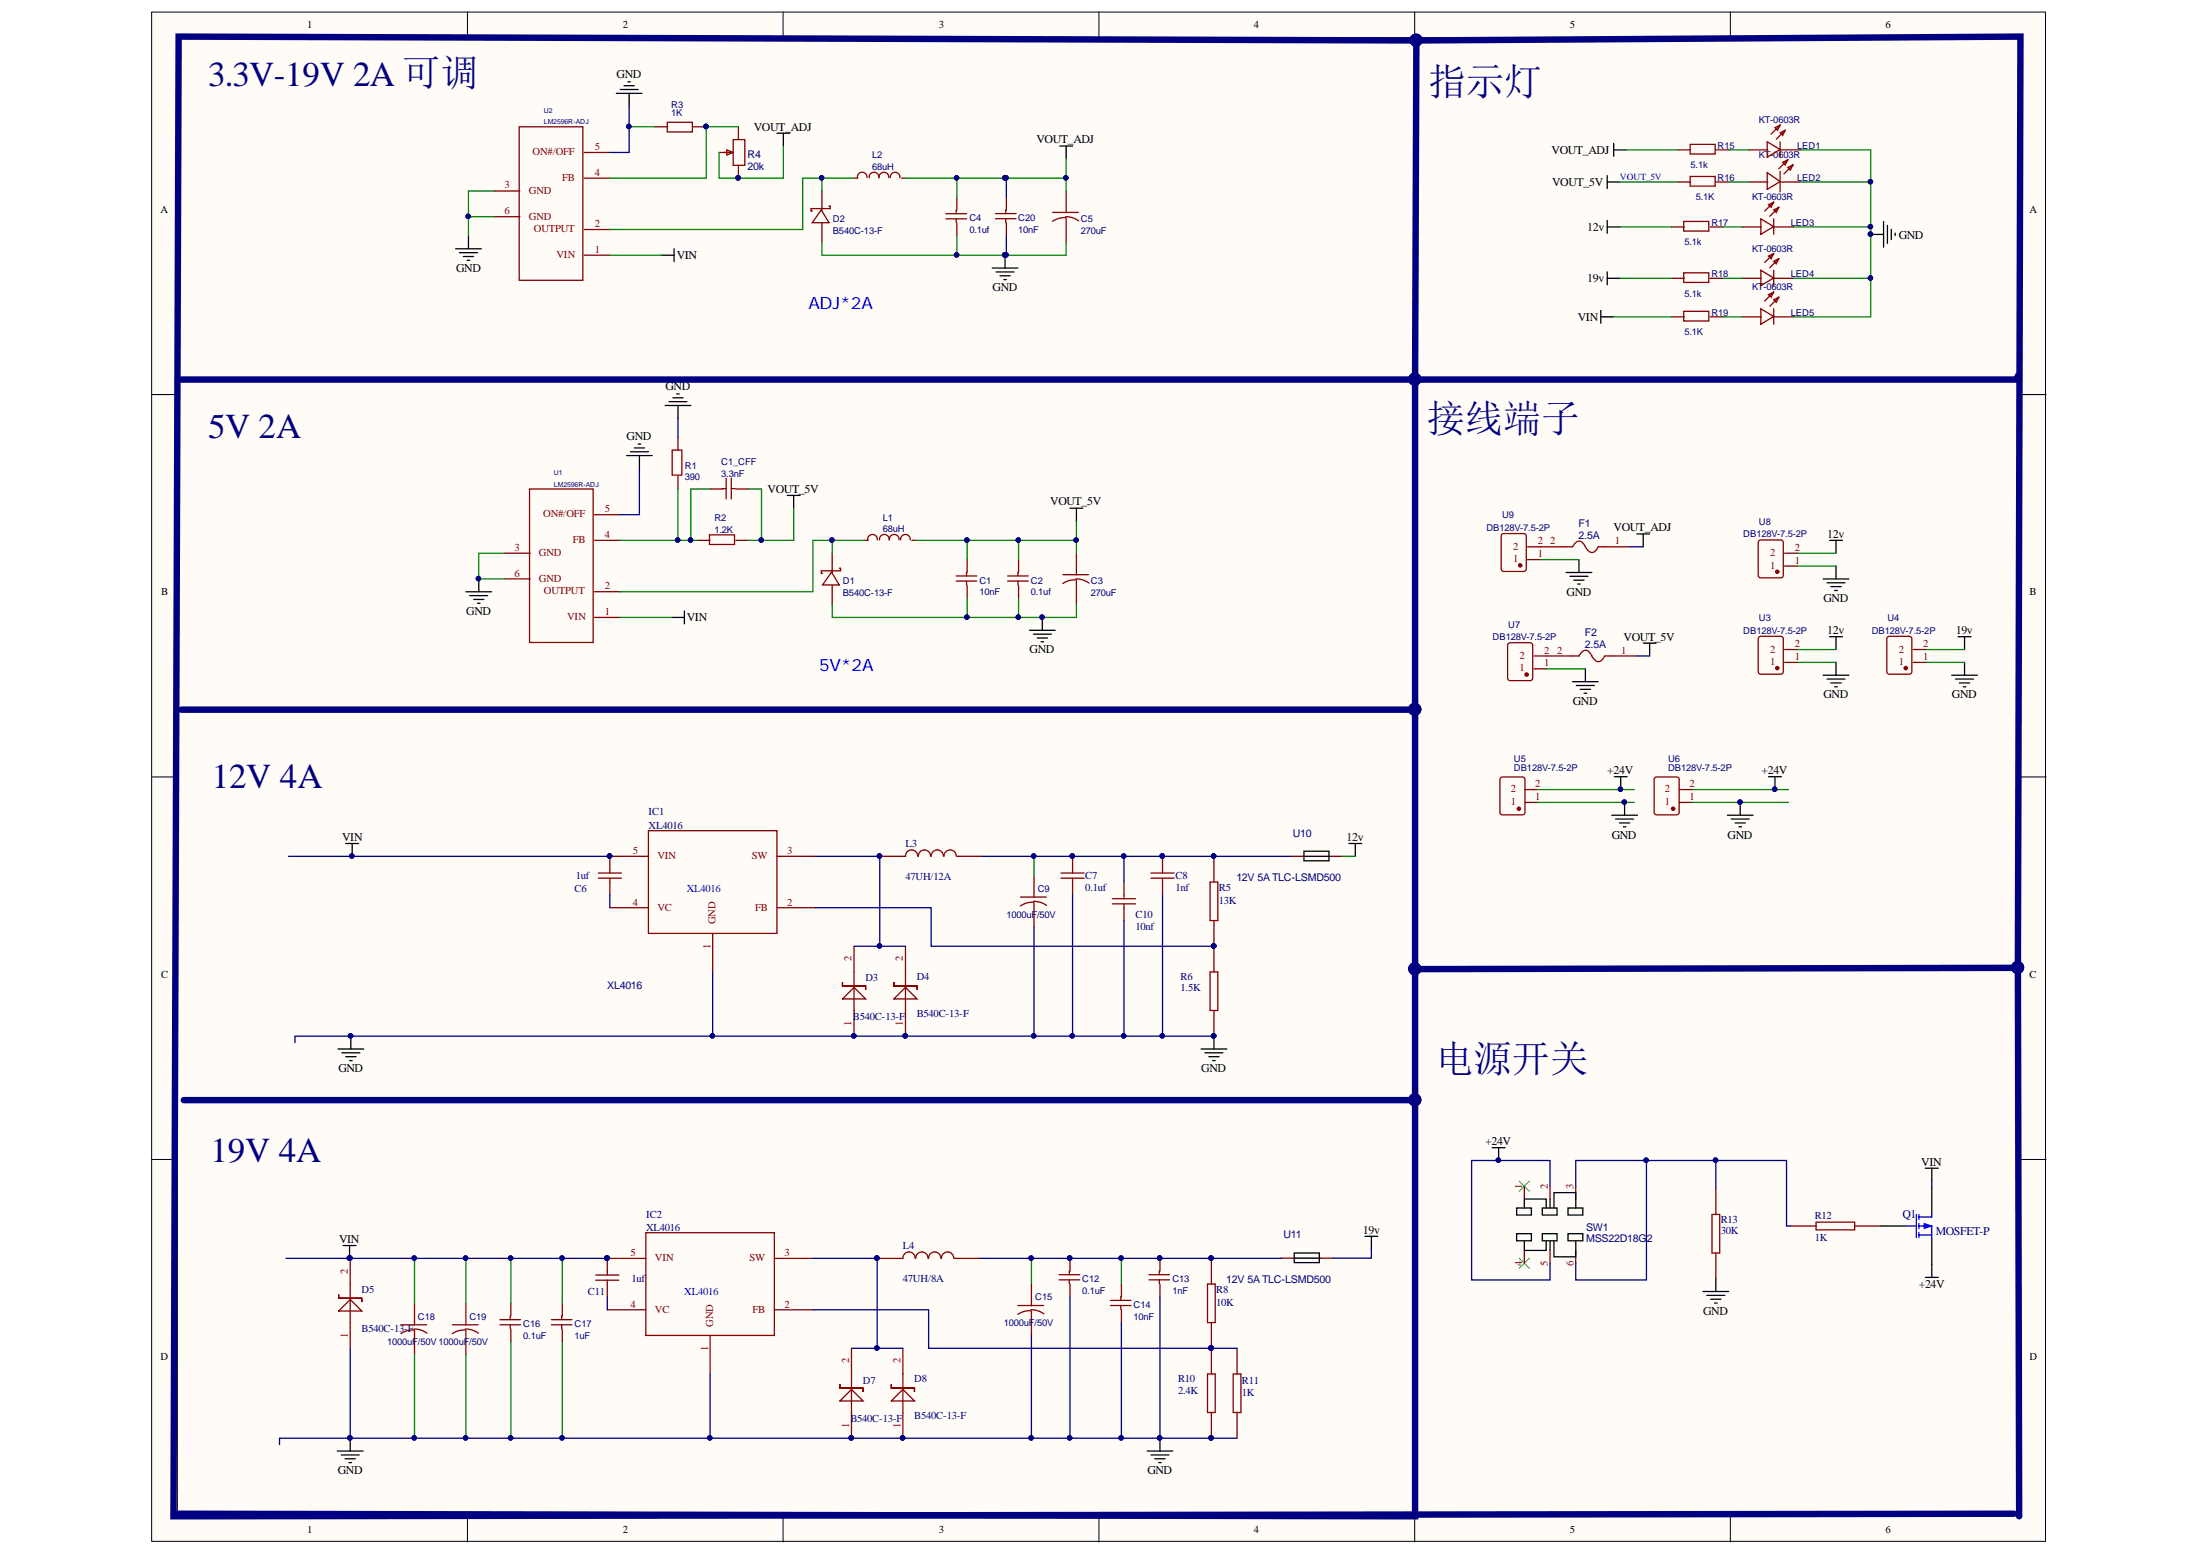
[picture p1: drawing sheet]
<svg xmlns="http://www.w3.org/2000/svg" width="297mm" height="210mm" viewBox="0 0 297 210" stroke-linecap="round" stroke-linejoin="round" font-family="sans-serif">
<g fill="#fffcf8" stroke="#000" stroke-width=".14">
<path d="M20.5 1.6h255.7v206.5h-255.7z"/>
<path d="M23.9 5.1h248.8v199.5h-248.8z"/>
</g>
<g fill="none" stroke="#000" stroke-width=".14">
<path d="M63.1 1.6v3.5M105.7 1.6v3.5M148.4 1.6v3.5M191 1.6v3.5M233.6 1.6v3.5M20.5 53.3h3.4M272.8 53.3h3.5M20.5 104.9h3.4M272.8 104.9h3.5M20.5 156.5h3.4M272.8 156.5h3.5M63.1 204.7v3.4"/>
<path d="M105.7 204.7v3.4M148.4 204.7v3.4M191 204.7v3.4M233.6 204.7v3.4"/>
</g>
<g fill="none" stroke="#800" stroke-width=".17">
<path d="M70.1 17.1h8.6v20.7h-8.6zM88.4 17.1h1.7M90.1 16.5h3.4v1.3h-3.4zM93.6 17.1h1.8M99 18.8h1.6v3.5h-1.6zM99.7 17.1v1.7M228.2 19.5h3.4v1.3h-3.4zM238.6 19.1l1.7 1.1-1.7 1zM239.7 17.2l.6-.3-.3 .7zM240.3 17.9l.7-.3-.3 .7zM240.3 19.1v2.1M240.3 16.9l-1.2 1.2"/>
<path d="M241 17.6l-1.2 1.2M66.7 25.8h3.5M66.7 29.2h3.5M78.9 34.5h3.4M78.9 31h3.4M78.9 24h3.4M78.9 20.6h3.4M97.1 20.6h1.7M98.1 20.2l.9 .4-.9 .3zM99.7 22.3v1.7M110.9 28.3l1 1.8h-2.2zM111 25.8v2.6"/>
<path d="M111 30.1v2.6M111.9 27.8h.2v.4h-2.6v.3h.2M115.3 24h.5M117.1 24a.65 .65 0 0 0-.7-.8 .65 .65 0 0 0-.6 .8M118.7 24a.65 .65 0 0 0-.7-.8 .65 .65 0 0 0-.6 .8M120 24a.65 .65 0 0 0-.7-.8 .65 .65 0 0 0-.6 .8M121.5 24a.65 .65 0 0 0-.6-.8 .65 .65 0 0 0-.7 .8M121.7 24h.6M127.7 29.5h2.8M127.7 28.9h2.8M129.1 28.3v.6M129.1 29.5v.6"/>
<path d="M129.2 26.6v1.8M129.2 30.1v1.8M142.1 28.7h3.5M143.9 29.4h-.8l-1 .5M143.9 29.3l1.1 .1 .6 .4M143.9 25.8v2.9M143.9 29.4v3.3M225.7 30.6h1.7M225.7 37.6h1.7M226.5 24.6h1.8M226.5 20.2h1.8M227.3 29.9h3.4v1.3h-3.4z"/>
<path d="M227.3 36.8h3.4v1.3h-3.4zM228.2 23.8h3.4v1.3h-3.4zM230.9 30.6h1.7M230.9 37.6h1.7M231.8 24.6h1.7M231.8 20.2h1.7M235.2 30.6h2.6M235.2 37.6h2.6M236.1 24.6h2.6M236.1 20.2h2.6M237.7 29.5l1.8 1.1-1.8 1zM237.7 36.5l1.8 1-1.8 1.1z"/>
<path d="M238.6 23.3l1.7 1.2-1.7 1.1zM238.8 39.8l.7-.4-.4 .7zM238.8 27.6l.7-.3-.4 .7zM238.8 34.6l.7-.4-.4 .7zM239.5 28.3l.7-.3-.4 .7zM239.5 35.3l.7-.4-.4 .7zM239.5 39.4l-1.2 1.2M239.5 29.5v2.1M239.5 36.5v2.1M239.5 27.3l-1.2 1.2M239.5 34.2l-1.2 1.2M239.6 30.6h2.6"/>
<path d="M239.6 37.6h2.6M240.2 28l-1.2 1.2M240.2 34.9l-1.2 1.2M240.3 23.1v2.8M240.4 24.6h2.6M240.4 20.2h2.6M240.7 21.9l.7-.3-.4 .7zM241.4 22.6l.7-.3-.4 .7zM241.4 21.6l-1.2 1.2M242.1 22.3l-1.2 1.2M91.5 59.1v1.7M225.7 42.8h1.7"/>
<path d="M227.3 42h3.4v1.3h-3.4zM230.9 42.8h1.7M235.2 42.8h2.6M237.7 41.7l1.8 1-1.8 1.1zM239.5 40.5l.7-.4-.4 .7zM239.5 41.7v2.1M239.6 42.8h2.6M240.2 40.1l-1.2 1.2M68.1 74.7h3.5M68.1 78.1h3.5M71.5 66h8.6v20.7h-8.6zM80.3 72.9h3.4"/>
<path d="M80.3 79.9h3.4M80.3 69.5h3.4M90.8 60.8h1.3v3.3h-1.3zM91.5 64.3v1.7M94.1 72.9h1.8M95.8 72.2h3.4v1.3h-3.4zM95.9 66h1.7M97.5 66h.5M98 64.6v2.7M98.7 64.6v2.7M98.7 66h.6M99.3 66h1.8"/>
<path d="M99.3 72.9h1.8M112.3 77.2l1 1.8h-2.2zM112.4 74.7v2.6M112.4 79v2.6M113.3 76.7h.2v.4h-2.6v.3h.2M116.7 72.9h.5M118.4 72.9a.65 .65 0 0 0-.6-.8 .65 .65 0 0 0-.6 .8M120 72.9a.65 .65 0 0 0-.6-.8 .65 .65 0 0 0-.6 .8M121.4 72.9a.65 .65 0 0 0-.7-.8 .65 .65 0 0 0-.6 .8M122.9 72.9a.65 .65 0 0 0-.7-.8 .65 .65 0 0 0-.6 .8M123.1 72.9h.5M129.1 78.4h2.8"/>
<path d="M129.1 77.7h2.8M130.5 77.2v.5M130.5 78.4v.6M130.6 75.5v1.8M130.6 79v1.7M136.1 78.4h2.7M136.1 77.7h2.7M137.4 77.2v.5M137.4 78.4v.6M137.5 75.5v1.8M137.5 79v1.7M143.5 77.6h3.5"/>
<path d="M145.2 78.3l-1 .1-.7 .4M145.2 78.1l.8 .1 1 .5M145.3 74.7v2.9M145.3 78.3v3.3M202.7 72.2l.3-.2h2.7l.3 .2 .1 4.6-.2 .3h-2.9l-.3-.1zM206.2 73.8h6.1l.1-.1a.82 .82 0 0 1 1.3-.4l.4 .6a.82 .82 0 0 0 1.4 .4l.3-.5h4.3M206.2 75.5h1.8M237.4 73.1l.3-.2h2.7l.3 .2 .1 4.6-.2 .3h-2.9l-.3-.2zM241 74.7h1.7M241 76.4h1.7M80.3 83.3h3.4M203.6 86.9l.3-.1h2.7l.3 .1v4.6l-.1 .3-2.9 .1-.3-.2z"/>
<path d="M207.1 88.5h6.1v-.1a.82 .82 0 0 1 1.4-.4l.4 .7a.82 .82 0 0 0 1.3 .3l.4-.5h4.3M207.1 90.3h1.7M237.4 86.1l.3-.2h2.7l.3 .2 .1 4.6-.2 .3h-2.9l-.3-.2zM241 89.4h1.7M241 87.7h1.7M254.8 86.1l.3-.2h2.7l.3 .2v4.6l-.1 .3h-2.9l-.3-.2zM258.3 89.4h1.7M258.3 87.7h1.7M80.8 118.5h3.1M80.8 117.8h3.1M82.3 118.5v2.3M87.5 112.1h17.4v13.9h-17.4z"/>
<path d="M87.5 115.6h-5.2v2.2M104.9 115.6h5.2M123.9 115.6a.82 .82 0 0 0-.8-.9 .82 .82 0 0 0-.8 .9h-3.5M125.6 115.6a.82 .82 0 0 0-.8-.9 .82 .82 0 0 0-.8 .9M127.4 115.6a.82 .82 0 0 0-.9-.9 .82 .82 0 0 0-.8 .9M129.1 115.6a.82 .82 0 0 0-.8-.9 .82 .82 0 0 0-.8 .9M129.2 115.6h3.5M139.6 118.2v2.9M143.3 118.5h3.1M143.3 117.8h3.1M144.8 115.6v2.2M144.8 118.5v2.3"/>
<path d="M151.8 119.1v2.2M155.4 118.5h3.1M155.4 117.8h3.1M157 115.6v2.2M157 118.5v2.3M163.4 119.1h1v5.2h-1zM163.9 115.6v3.5M174.3 115.6h1.8M179.5 115.6h1.8M202.6 105.1l.3-.2h2.7l.3 .2v4.5l-.2 .3-2.8 .1-.3-.2zM205.9 108.3h1.7M205.9 106.6h1.7"/>
<path d="M223.4 105.1l.3-.2h2.7l.3 .2v4.5l-.1 .3-2.9 .1-.3-.2zM226.7 108.3h1.8M226.7 106.6h1.8M82.3 122.5h5.2M96.2 126v5.2M104.9 122.5h5.2M113.8 132.6v.5h3.1v.5v-.5h-3.1zM113.8 134.8l1.5-1.5 1.6 1.5zM115.3 127.7v12.2M120.7 132.6v.5h3.1v.5v-.5h-3.1zM120.7 134.8l1.6-1.5 1.5 1.5zM122.3 127.7v12.2"/>
<path d="M137.8 121.1h3.5M139.5 121.8l-1.1 .1-.6 .4M139.5 121.7l1.1 .2 .7 .3M139.6 121.8v3.3M150.2 122h3.1M150.2 121.3h3.1M151.8 122v2.3M163.4 131.2h1v5.2h-1zM163.9 124.3v6.9M163.9 136.4v3.5M45.7 174.7v.5h3.1v.6v-.6h-3.1zM45.7 177l1.6-1.6 1.5 1.6z"/>
<path d="M47.3 169.9v12.1M54.1 178.8h3.5M55.9 179.5l-1.1 .2-.7 .3M55.9 179.4l1.1 .2 .7 .4M56 175.9v3M56 179.6v3.3M61.1 178.8h3.5M62.8 179.5l-1.1 .2-.6 .3M62.8 179.4l1.1 .2 .7 .4M62.9 175.9v3M62.9 179.6v3.3M67.5 178.8h2.8"/>
<path d="M67.5 178.1h2.8M68.9 177.6v.5M68.9 178.8v.5M69 175.9v1.8M69 179.4v1.7M74.4 178.8h2.8M74.4 178.1h2.8M75.8 177.6v.5M75.8 178.8v.5M75.9 175.9v1.8M75.9 179.4v1.7M80.4 172.8h3.2"/>
<path d="M80.4 172.1h3.2M82 176.8h5.2M82 172.8v2.3M87.2 166.4h17.4v13.9h-17.4zM87.2 169.9h-5.2v2.2M104.6 176.8h5.2M104.6 169.9h5.2M123.6 169.9a.82 .82 0 0 0-.9-.9 .82 .82 0 0 0-.8 .9h-3.5M125.3 169.9a.82 .82 0 0 0-.8-.9 .82 .82 0 0 0-.9 .9M127 169.9a.82 .82 0 0 0-.8-.9 .82 .82 0 0 0-.8 .9M128.8 169.9a.82 .82 0 0 0-.9-.9 .82 .82 0 0 0-.8 .9M128.8 169.9h3.5"/>
<path d="M137.4 176.2h3.5M139.2 176.9l-.8 .1-1 .4M139.2 176.8l.7 .1 1.1 .5M139.3 173.3v3M139.3 177v3.3M143 172.8h2.8M143 172.1h2.8M144.4 171.5v.6M144.4 172.8v.5M144.5 169.9v1.7M144.5 173.3v1.8M149.9 176.2h2.8"/>
<path d="M149.9 175.5h2.8M151.3 175v.5M151.3 176.2v.5M151.4 173.3v1.8M151.4 176.8v1.7M155.1 172.8h2.8M155.1 172.1h2.8M156.5 171.5v.6M156.5 172.8v.5M156.6 169.9v1.7M156.6 173.3v1.8M163 173.3h1.1v5.2h-1.1z"/>
<path d="M163.6 169.9v3.4M163.6 178.5v7M173 169.8h1.7M178.2 169.8h1.8M95.9 180.3v5.2M113.4 186.9v.5h3.1v.5v-.5h-3.1zM113.4 189.1l1.6-1.6 1.5 1.6zM115 182v12.1M120.3 186.9v.5h3.2v.5v-.5h-3.2zM120.3 189.1l1.6-1.6 1.6 1.6zM121.9 182v12.1M163 185.5h1.1v5.2h-1.1z"/>
<path d="M163.6 190.7v3.4M166.5 185.5h1v5.2h-1zM167 182v3.5M167 190.7v3.4"/>
</g>
<g fill="#000080" stroke="#000080" stroke-width=".14">
<circle cx="156.9" cy="115.6" r=".3"/>
<circle cx="144.8" cy="115.6" r=".3"/>
<circle cx="115.3" cy="139.8" r=".3"/>
<circle cx="163.9" cy="139.8" r=".3"/>
<circle cx="163.9" cy="127.7" r=".3"/>
<circle cx="163.9" cy="115.6" r=".3"/>
<circle cx="122.2" cy="139.8" r=".3"/>
<circle cx="82.3" cy="115.6" r=".3"/>
<circle cx="118.7" cy="115.6" r=".3"/>
<circle cx="47.2" cy="169.8" r=".3"/>
<circle cx="82" cy="169.8" r=".3"/>
<circle cx="118.4" cy="169.8" r=".3"/>
<circle cx="121.9" cy="194.1" r=".3"/>
<circle cx="163.5" cy="182" r=".3"/>
<circle cx="163.5" cy="169.8" r=".3"/>
<circle cx="163.5" cy="194.1" r=".3"/>
<circle cx="114.9" cy="194.1" r=".3"/>
<circle cx="252.5" cy="31.6" r=".3"/>
<circle cx="47.5" cy="115.6" r=".3"/>
<circle cx="218.8" cy="106.5" r=".3"/>
<circle cx="239.6" cy="106.5" r=".3"/>
<circle cx="144.4" cy="169.8" r=".3"/>
<circle cx="156.6" cy="169.8" r=".3"/>
<circle cx="95.3" cy="17.1" r=".3"/>
<circle cx="99.7" cy="24" r=".3"/>
<circle cx="156.6" cy="194.1" r=".3"/>
<circle cx="234.9" cy="108.3" r=".3"/>
<circle cx="47.2" cy="194.1" r=".3"/>
<circle cx="47.3" cy="139.8" r=".3"/>
<circle cx="140.7" cy="83.3" r=".3"/>
<circle cx="64.6" cy="78.1" r=".3"/>
<circle cx="135.7" cy="34.4" r=".3"/>
</g>
<g fill="none" stroke="#000" stroke-width=".17">
<path d="M83.2 12.6h3.5M83.7 12.1h2.5M84.2 11.6h1.4M84.8 11h.3M84.9 12.6v1.7M104.9 18h1.7M105.8 18v1.7M143.1 19.7h1.7M143.9 19.7v1.7M217.9 19.4v1.7M61.5 33.6h3.5M62 34.1h2.5"/>
<path d="M62.6 34.6h1.3M63.1 35.1h.3M63.3 31.9v1.7M89.3 34.5h1.7M91 33.6v1.7M134 36.2h3.4M134.5 36.7h2.4M135 37.2h1.4M135.5 37.7h.4M135.7 34.5v1.7M217 23.7v1.7M217 29.8v1.7"/>
<path d="M217 36.7v1.7M217 24.6h1.7M217 30.6h1.7M217 37.6h1.7M217.9 20.2h1.7M252.6 31.6h1.7M254.3 29.9v3.5M254.8 30.4v2.5M255.4 30.9v1.4M255.9 31.5v.3M86.2 59.9h.3M89.8 54.7h3.5"/>
<path d="M90.3 54.2h2.5M90.8 53.7h1.4M91.4 53.2h.3M91.5 54.7v1.8M216.1 41.9v1.7M216.1 42.8h1.8M62.9 79.9h3.5M64.6 78.1v1.8M84.6 61.5h3.5M85.1 61h2.4M85.6 60.5h1.4M86.3 61.5v1.7"/>
<path d="M106.3 66.9h1.7M107.2 66.9v1.7M144.5 68.6h1.7M145.3 68.6v1.7M211.5 77.3h3.4M212 77.8h2.4M212.5 78.3h1.4M213 78.8h.4M213.2 75.5v1.8M221 72.1h1.7M221.9 72.1v1.7M246.2 78.1h3.4"/>
<path d="M246.7 78.7h2.4M247 72.9h1.8M247.2 79.2h1.4M247.7 79.7h.4M247.9 72.9v1.8M247.9 76.4v1.7M63.4 80.4h2.5M63.9 80.9h1.4M64.5 81.4h.3M90.7 83.3h1.7M92.4 82.5v1.7M139 85.1h3.5"/>
<path d="M139.5 85.6h2.5M140 86.1h1.4M140.6 86.6h.3M140.7 83.3v1.8M212.3 92h3.5M212.8 92.5h2.5M213.4 93.1h1.3M213.9 93.6h.3M214.1 90.3v1.7M221.9 86.8h1.7M222.7 86.8v1.7M246.2 91.1h3.4"/>
<path d="M246.7 91.7h2.4M247 85.9h1.8M247.2 92.2h1.4M247.7 92.7h.4M247.9 85.9v1.8M247.9 89.4v1.7M263.5 91.1h3.5M264 91.7h2.5M264.4 85.9h1.7M264.6 92.2h1.3M265.1 92.7h.3M265.2 85.9v1.8"/>
<path d="M265.2 89.4v1.7M46.7 113.9h1.7M47.5 113.9v1.7M176.1 114.9h3.3v1.3h-3.3zM176.1 115.6h3.4M182.1 113.9h1.8M183 113.9v1.7M218 104.8h1.7M218.8 104.8v1.8M233.2 110h3.5M233.8 110.6h2.4M234.3 111.1h1.4"/>
<path d="M234.8 111.6h.3M235 108.3v1.7M238.8 104.8h1.7M239.7 104.8v1.8M47.4 139.9v1.7M163.9 139.9v1.7M45.6 141.6h3.5M46.2 142.1h2.4M46.7 142.6h1.4M47.2 143.2h.3M162.2 141.6h3.4M162.7 142.1h2.4"/>
<path d="M163.2 142.6h1.4M163.7 143.2h.4M260 157.7h1.7M260.8 157.7v1.7M46.3 168.1h1.8M47.2 168.1v1.8M174.7 169.1h3.4v1.3h-3.4zM174.7 169.8h3.5M184.3 166.9h1.7M185.2 166.9v1.7M253.9 165.5h3.5M260.8 160.3v3.5"/>
<path d="M260.8 167.2v3.5M45.6 195.9h3.4M46.1 196.4h2.4M46.6 196.9h1.4M47.1 197.4h.4M47.3 194.1v1.8M154.9 195.9h3.4M155.4 196.4h2.4M155.9 196.9h1.4M156.4 197.4h.4M156.6 194.1v1.8"/>
</g>
<g fill="#800" stroke="#800" stroke-width=".17">
<circle cx="240" cy="77.2" r=".22"/>
<circle cx="205.1" cy="109.2" r=".22"/>
<circle cx="225.9" cy="109.2" r=".22"/>
<circle cx="206.1" cy="91.1" r=".22"/>
<circle cx="257.3" cy="90.2" r=".22"/>
<circle cx="240" cy="90.2" r=".22"/>
<circle cx="205.2" cy="76.3" r=".22"/>
</g>
<path d="M205.1 159.4l1.4 1.4M206.5 159.4l-1.4 1.4M205.1 169.8l1.4 1.4M206.5 169.8l-1.4 1.4" fill="none" stroke="#3c3" stroke-width=".14"/>
<path d="M257.4 165.5h1.3M258.7 163.9v3.2M259.1 164.3h1.7M259.1 165.5h1.7v1.7M259.1 166.7h1.7M259.1 163.9v.7M259.1 165.1v.7M259.1 166.4v.7" fill="none" stroke="#00f" stroke-width=".17"/>
<path d="M259.8 165.1l1 .4-1 .3z" fill="#00f"/>
<path d="M259.8 165.1l1 .4-1 .3z" fill="none" stroke="#00f" stroke-width=".14"/>
<path d="M260.8 163.8v.5" fill="none" stroke="#00f" stroke-width=".17"/>
<g fill="none" stroke="#000" stroke-width=".17">
<path d="M217.6 110h3.5M218.1 110.6h2.5M218.7 111.1h1.3M219.2 111.6h.3M219.3 108.3v1.7M201.5 154.9h1.7M202.3 154.9v1.8M204.8 166.5h2v1h-2zM204.8 163.1h2v.9h-2zM205.8 167.6v1.2h3v-1.2M205.8 163.1v-1.2h3v1.2M208.2 166.5h2v1h-2z"/>
<path d="M208.2 163.1h2v.9h-2zM209.3 161.9v1.2M209.3 167.6v1.2M209.8 167.6v2.1h3v-2.1M209.8 163.1v-2.1h3v2.1M211.7 166.5h2v1h-2zM211.7 163.1h2v.9h-2zM229.9 174.3h3.5M230.5 174.9h2.4M231 175.4h1.4M231.5 175.9h.3M231.7 172.6v1.7"/>
<path d="M260 172.4h1.7M260.8 170.7v1.7"/>
</g>
<g fill="none" stroke="#800" stroke-width=".17">
<path d="M134.4 29.5h2.8M134.4 28.8h2.8M135.8 28.3v.5M135.8 29.5v.5M135.9 26.6v1.7M135.9 30.1v1.7M205.8 160.1v1.8M205.8 168.8v1.7M209.3 160.1v1.8M209.3 168.8v1.7M212.8 160.1v1.8M212.8 168.8v1.7"/>
<path d="M231.1 163.9h1.1v5.2h-1.1zM231.7 160.5v3.4M231.7 169.1v3.5M241.7 165.5h3.5M245.2 165h5.2v1h-5.2zM250.4 165.5h3.5"/>
</g>
<g fill="#000080" stroke="#000080" stroke-width=".14">
<circle cx="202.3" cy="156.6" r=".3"/>
<circle cx="219.3" cy="108.3" r=".3"/>
<circle cx="156.9" cy="139.8" r=".3"/>
<circle cx="144.8" cy="139.8" r=".3"/>
<circle cx="96.2" cy="139.8" r=".3"/>
<circle cx="151.7" cy="139.8" r=".3"/>
<circle cx="139.6" cy="139.8" r=".3"/>
<circle cx="151.7" cy="115.6" r=".3"/>
<circle cx="118.4" cy="169.8" r=".3"/>
<circle cx="118.4" cy="182" r=".3"/>
<circle cx="47.2" cy="194.1" r=".3"/>
<circle cx="139.2" cy="194.1" r=".3"/>
<circle cx="151.4" cy="194.1" r=".3"/>
<circle cx="95.8" cy="194.1" r=".3"/>
<circle cx="144.4" cy="194.1" r=".3"/>
<circle cx="156.6" cy="194.1" r=".3"/>
<circle cx="163.5" cy="182" r=".3"/>
<circle cx="112.3" cy="72.9" r=".3"/>
<circle cx="137.5" cy="72.9" r=".3"/>
<circle cx="130.5" cy="83.3" r=".3"/>
<circle cx="93.2" cy="72.9" r=".3"/>
<circle cx="102.8" cy="72.9" r=".3"/>
<circle cx="64.6" cy="78.1" r=".3"/>
<circle cx="137.5" cy="83.3" r=".3"/>
<circle cx="130.5" cy="72.9" r=".3"/>
<circle cx="91.5" cy="72.9" r=".3"/>
<circle cx="75.9" cy="169.8" r=".3"/>
<circle cx="75.9" cy="194.1" r=".3"/>
<circle cx="68.9" cy="194.1" r=".3"/>
<circle cx="68.9" cy="169.8" r=".3"/>
<circle cx="62.9" cy="169.8" r=".3"/>
<circle cx="62.9" cy="194.1" r=".3"/>
<circle cx="55.9" cy="194.1" r=".3"/>
<circle cx="55.9" cy="169.8" r=".3"/>
<circle cx="218.8" cy="106.5" r=".3"/>
<circle cx="252.5" cy="30.6" r=".3"/>
<circle cx="252.5" cy="37.5" r=".3"/>
<circle cx="239.6" cy="106.5" r=".3"/>
<circle cx="163.9" cy="127.7" r=".3"/>
<circle cx="47.5" cy="115.6" r=".3"/>
<circle cx="82.3" cy="115.6" r=".3"/>
<circle cx="118.7" cy="115.6" r=".3"/>
<circle cx="118.7" cy="127.7" r=".3"/>
<circle cx="139.2" cy="169.8" r=".3"/>
<circle cx="151.4" cy="169.8" r=".3"/>
<circle cx="95.3" cy="17.1" r=".3"/>
<circle cx="129.2" cy="24" r=".3"/>
<circle cx="143.9" cy="24" r=".3"/>
<circle cx="135.8" cy="24" r=".3"/>
<circle cx="135.7" cy="24" r=".3"/>
<circle cx="63.2" cy="29.2" r=".3"/>
<circle cx="129.2" cy="34.4" r=".3"/>
<circle cx="110.9" cy="24" r=".3"/>
<circle cx="84.9" cy="17.1" r=".3"/>
<circle cx="139.6" cy="115.6" r=".3"/>
<circle cx="252.5" cy="24.5" r=".3"/>
<circle cx="234.9" cy="108.3" r=".3"/>
<circle cx="99.7" cy="24" r=".3"/>
<circle cx="135.8" cy="34.4" r=".3"/>
<circle cx="135.7" cy="34.4" r=".3"/>
<circle cx="140.7" cy="83.3" r=".3"/>
<circle cx="145.3" cy="72.9" r=".3"/>
<circle cx="222.3" cy="156.6" r=".3"/>
<circle cx="231.6" cy="156.6" r=".3"/>
<circle cx="252.5" cy="31.6" r=".3"/>
<circle cx="191" cy="148.5" r=".82"/>
<circle cx="191" cy="95.8" r=".82"/>
<circle cx="191" cy="51.2" r=".82"/>
<circle cx="191" cy="130.8" r=".82"/>
<circle cx="272.4" cy="130.6" r=".82"/>
<circle cx="191.2" cy="5.4" r=".82"/>
<circle cx="163.5" cy="194.1" r=".3"/>
<circle cx="121.9" cy="194.1" r=".3"/>
<circle cx="114.9" cy="194.1" r=".3"/>
<circle cx="47.2" cy="169.8" r=".3"/>
<circle cx="82" cy="169.8" r=".3"/>
<circle cx="163.9" cy="139.8" r=".3"/>
<circle cx="122.2" cy="139.8" r=".3"/>
<circle cx="115.3" cy="139.8" r=".3"/>
<circle cx="47.3" cy="139.8" r=".3"/>
<circle cx="144.4" cy="169.8" r=".3"/>
<circle cx="156.6" cy="169.8" r=".3"/>
<circle cx="163.5" cy="169.8" r=".3"/>
<circle cx="163.9" cy="115.6" r=".3"/>
<circle cx="156.9" cy="115.6" r=".3"/>
<circle cx="144.8" cy="115.6" r=".3"/>
</g>
<g fill="none" stroke="#000080" stroke-width=".17">
<path d="M84.9 14.3v6.3h-2.6M135.7 24h.2v2.6M135.9 31.8v2.7h-.2M91.5 56.5v2.6M86.3 63.2v6.3h-2.6M220.1 73.8h1.8M221 88.5h1.7M39 115.6h43.3M110.1 115.6h8.7v12.1M132.7 115.6h41.6M151.8 115.6v3.5M82.3 120.8v1.7"/>
<path d="M96.2 131.2v8.7M110.1 122.5h15.6v5.2h38.2M115.3 127.7h7M139.6 125.1v14.8M144.8 120.8v19.1M151.8 124.3v15.6M157 120.8v19.1M163.9 139.9h-124.1v.8M222.3 156.7h18.9v8.8h.5M231.7 156.7v3.8M260.8 159.4v.9M38.6 169.9h43.4"/>
<path d="M82 175.1v1.7M109.8 169.9h8.6v12.1M109.8 176.8h15.6v5.2h41.6M144.5 175.1v19M151.4 178.5v15.6M156.6 175.1v19M173 169.8l-40.7 .1M185.2 168.6v1.2h-5.2M209.3 160.1v-3.4h-10.6v16.1h10.6v-2.3M212.8 160.1v-3.4h9.5v16.1h-9.5v-2.3M47.3 182v12.1M95.9 185.5v8.6"/>
<path d="M115 182h6.9M139.3 180.3v13.8M167 194.1h-129.3v.9"/>
</g>
<g fill="none" stroke="#080" stroke-width=".17">
<path d="M84.9 17.1h3.5M99.7 17.1h-4.3v6.9h-13.1M105.8 19.7v4.3h-8.7v-3.4M63.3 29.2v2.7M66.7 25.8h-3.4v3.4h3.4M82.3 34.5h7M111 32.7v1.8h32.9v-1.8M111 24v1.8M115.3 24h-6.9v7h-26.1M122.3 24h6.9M129.2 31.9v2.6M143.9 24h-14.7v2.6"/>
<path d="M143.9 21.4v4.4M218.7 24.6h7.8M218.7 30.6h7M218.7 37.6h7M219.6 20.2h6.9M232.6 30.6h2.6M232.6 37.6h2.6M233.5 24.6h2.6M233.5 20.2h2.6M242.2 30.6h10.4M242.2 37.6h10.4M243 20.2h9.6v4.4"/>
<path d="M243 24.6h9.6v18.2h-10.4M217.9 42.8h7.8M232.6 42.8h2.6M68.1 74.7h-3.5v3.4h3.5M83.7 72.9h7.8M91.5 66v6.9h2.6M95.9 66h-2.6v6.9M101.1 66h1.7v6.9M107.2 68.6v4.3h-6.1M112.4 72.9v1.8M116.7 72.9h-6.9v7h-26.1M123.6 72.9h7"/>
<path d="M137.5 72.9v2.6M145.3 72.9h-14.7v2.6M145.3 70.3v4.4M208 75.5h5.2M242.7 76.4h5.2M242.7 74.7h5.2M83.7 83.3h7M112.4 81.6v1.7h32.9v-1.7M130.6 80.7v2.6M137.5 80.7v2.6M208.8 90.3h5.3M242.7 87.7h5.2"/>
<path d="M242.7 89.4h5.2M260 87.7h5.2M260 89.4h5.2M139.6 115.6v2.6M181.3 115.6h1.7M207.6 108.3h13M207.6 106.6h13M228.5 106.6h13M228.5 108.3h13M56 169.9v6M62.9 169.9v6M69 169.9v6"/>
<path d="M75.9 169.9v6M139.3 169.9v3.4M151.4 169.9v3.4M56 182.9v11.2M62.9 182.9v11.2M69 181.1v13M75.9 181.1v13"/>
</g>
<path d="M191.2 5.5l81.6-.6-.3 125.7M272.5 50.7v.5h-248M24.5 95.8h166.6M191.1 130.8l81.4-.2 .1 74.1M24.8 148.5h166.3v-97.3l.1-45.7-167.1-.6-.7 199.8 248.5-.4M191.1 148.5v56.2l-167.2-.4" fill="none" stroke="#000080" stroke-width=".87"/>
<g font-size="5.2" fill="#000080">
<text x="192.8" y="12.8">指示灯</text>
<text x="192.6" y="58.3">接线端子</text>
<text x="193.8" y="144.7">电源开关</text>
</g>
<g font-size="4.7" fill="#000080">
<text x="28.1" y="11.6">3.3V-19V 2A 可调</text>
<text x="28.1" y="59.1">5V 2A</text>
<text x="28.6" y="106.4">12V 4A</text>
<text x="28.4" y="156.8">19V 4A</text>
</g>
<g font-size="2.3" fill="#00f">
<text x="109.1" y="41.8">ADJ*2A</text>
<text x="110.6" y="90.6">5V*2A</text>
</g>
<g font-size="1.6">
<text x="83.3" y="10.6">GND</text>
<text x="101.8" y="17.7">VOUT_ADJ</text>
<text x="139.9" y="19.4">VOUT_ADJ</text>
<text x="209.5" y="20.8">VOUT_ADJ</text>
<text x="209.6" y="25.1">VOUT_5V</text>
<text x="91.4" y="35">VIN</text>
<text x="214.3" y="31.2">12v</text>
<text x="256.4" y="32.2">GND</text>
<text x="61.6" y="36.7">GND</text>
<text x="134" y="39.3">GND</text>
<text x="214.3" y="38.1">19v</text>
<text x="213" y="43.3">VIN</text>
<text x="89.9" y="52.7">GND</text>
<text x="84.6" y="59.4">GND</text>
<text x="103.6" y="66.5">VOUT_5V</text>
<text x="141.8" y="68.2">VOUT_5V</text>
<text x="217.9" y="71.7">VOUT_ADJ</text>
<text x="246.7" y="72.6">12v</text>
<text x="62.9" y="83">GND</text>
<text x="92.7" y="83.9">VIN</text>
<text x="211.5" y="80.4">GND</text>
<text x="246.2" y="81.2">GND</text>
<text x="139" y="88.2">GND</text>
<text x="219.2" y="86.5">VOUT_5V</text>
<text x="246.7" y="85.6">12v</text>
<text x="264.1" y="85.6">19v</text>
<text x="212.4" y="95.1">GND</text>
<text x="246.2" y="94.3">GND</text>
<text x="263.5" y="94.3">GND</text>
<text x="217" y="104.5">+24V</text>
<text x="237.8" y="104.5">+24V</text>
<text x="46.2" y="113.5">VIN</text>
<text x="181.8" y="113.5">12v</text>
<text x="217.6" y="113.2">GND</text>
<text x="233.3" y="113.2">GND</text>
<text x="45.7" y="144.7">GND</text>
<text x="162.2" y="144.7">GND</text>
<text x="200.5" y="154.5">+24V</text>
<text x="259.4" y="157.3">VIN</text>
<text x="45.8" y="167.8">VIN</text>
<text x="184" y="166.6">19v</text>
<text x="259.1" y="173.8">+24V</text>
<text x="230" y="177.5">GND</text>
<text x="45.6" y="199">GND</text>
<text x="154.9" y="199">GND</text>
</g>
<g font-size="1.6" fill="#000080">
<text x="256.9" y="164.4">Q1</text>
<text x="261.3" y="166.7">MOSFET-P</text>
</g>
<g font-size="1.4">
<text x="41.5" y="3.8">1</text>
<text x="84.1" y="3.8">2</text>
<text x="126.7" y="3.8">3</text>
<text x="169.3" y="3.8">4</text>
<text x="211.9" y="3.8">5</text>
<text x="254.6" y="3.8">6</text>
<text x="21.7" y="28.7">A</text>
<text x="274" y="28.7">A</text>
<text x="21.7" y="80.3">B</text>
<text x="274" y="80.3">B</text>
<text x="21.7" y="132">C</text>
<text x="274" y="132">C</text>
<text x="21.7" y="183.6">D</text>
<text x="274" y="183.6">D</text>
<text x="41.5" y="206.9">1</text>
<text x="84.1" y="206.9">2</text>
<text x="126.7" y="206.9">3</text>
<text x="169.3" y="206.9">4</text>
<text x="211.9" y="206.9">5</text>
<text x="254.6" y="206.9">6</text>
</g>
<g font-size="1.4" fill="#800">
<text x="71.9" y="21">ON#/OFF</text>
<text x="80.3" y="23.8">4</text>
<text x="80.3" y="20.3">5</text>
<text x="68.1" y="25.4">3</text>
<text x="68.1" y="28.9">6</text>
<text x="71.4" y="26.2">GND</text>
<text x="71.4" y="29.7">GND</text>
<text x="75.9" y="24.4">FB</text>
<text x="72.1" y="31.4">OUTPUT</text>
<text x="75.1" y="34.8">VIN</text>
<text x="80.3" y="34.2">1</text>
<text x="80.3" y="30.7">2</text>
<text x="73.4" y="69.8">ON#/OFF</text>
<text x="81.6" y="69.2">5</text>
<text x="69.5" y="74.4">3</text>
<text x="69.5" y="77.9">6</text>
<text x="72.8" y="75.1">GND</text>
<text x="77.3" y="73.3">FB</text>
<text x="81.6" y="72.6">4</text>
<text x="204.3" y="75.9">1</text>
<text x="204.3" y="74.2">2</text>
<text x="207.6" y="75.2">1</text>
<text x="207.6" y="73.5">2</text>
<text x="209.3" y="73.5">2</text>
<text x="218" y="73.5">1</text>
<text x="239" y="76.8">1</text>
<text x="239" y="75.1">2</text>
<text x="242.3" y="76.1">1</text>
<text x="242.3" y="74.4">2</text>
<text x="72.8" y="78.5">GND</text>
<text x="73.4" y="80.2">OUTPUT</text>
<text x="76.6" y="83.7">VIN</text>
<text x="81.6" y="83">1</text>
<text x="81.6" y="79.6">2</text>
<text x="205.2" y="88.9">2</text>
<text x="208.5" y="90">1</text>
<text x="208.5" y="88.3">2</text>
<text x="210.2" y="88.3">2</text>
<text x="218.9" y="88.3">1</text>
<text x="239" y="89.8">1</text>
<text x="239" y="88.1">2</text>
<text x="242.3" y="89.1">1</text>
<text x="242.3" y="87.3">2</text>
<text x="256.4" y="89.8">1</text>
<text x="256.4" y="88.1">2</text>
<text x="259.7" y="89.1">1</text>
<text x="259.7" y="87.3">2</text>
<text x="205.2" y="90.6">1</text>
<text x="204" y="106.9">2</text>
<text x="207.3" y="108">1</text>
<text x="207.3" y="106.3">2</text>
<text x="224.8" y="106.9">2</text>
<text x="228.1" y="108">1</text>
<text x="228.1" y="106.3">2</text>
<text x="204" y="108.7">1</text>
<text x="224.8" y="108.7">1</text>
<text x="85.5" y="115.3">5</text>
<text x="88.8" y="116">VIN</text>
<text x="101.5" y="116">SW</text>
<text x="106.3" y="115.3">3</text>
<text x="85.5" y="122.2">4</text>
<text x="88.8" y="122.9">VC</text>
<text x="96.6" y="124.8" transform="rotate(-90 96.6 124.8)">GND</text>
<text x="102" y="122.9">FB</text>
<text x="106.3" y="122.2">2</text>
<text x="95.9" y="128.1" transform="rotate(-90 95.9 128.1)">1</text>
<text x="115" y="129.8" transform="rotate(-90 115 129.8)">2</text>
<text x="121.9" y="129.8" transform="rotate(-90 121.9 129.8)">2</text>
<text x="115" y="138.5" transform="rotate(-90 115 138.5)">1</text>
<text x="121.9" y="138.5" transform="rotate(-90 121.9 138.5)">1</text>
<text x="205.5" y="160.5" transform="rotate(-90 205.5 160.5)">1</text>
<text x="209" y="160.5" transform="rotate(-90 209 160.5)">2</text>
<text x="212.4" y="160.5" transform="rotate(-90 212.4 160.5)">3</text>
<text x="47" y="172" transform="rotate(-90 47 172)">2</text>
<text x="85.1" y="169.6">5</text>
<text x="88.4" y="170.3">VIN</text>
<text x="101.2" y="170.3">SW</text>
<text x="105.9" y="169.6">3</text>
<text x="205.5" y="170.9" transform="rotate(-90 205.5 170.9)">4</text>
<text x="209" y="170.9" transform="rotate(-90 209 170.9)">5</text>
<text x="212.4" y="170.9" transform="rotate(-90 212.4 170.9)">6</text>
<text x="85.1" y="176.5">4</text>
<text x="88.4" y="177.2">VC</text>
<text x="96.3" y="179.1" transform="rotate(-90 96.3 179.1)">GND</text>
<text x="101.6" y="177.2">FB</text>
<text x="105.9" y="176.5">2</text>
<text x="47" y="180.6" transform="rotate(-90 47 180.6)">1</text>
<text x="95.6" y="182.4" transform="rotate(-90 95.6 182.4)">1</text>
<text x="114.6" y="184.1" transform="rotate(-90 114.6 184.1)">2</text>
<text x="121.6" y="184.1" transform="rotate(-90 121.6 184.1)">2</text>
<text x="114.6" y="192.8" transform="rotate(-90 114.6 192.8)">1</text>
<text x="121.6" y="192.8" transform="rotate(-90 121.6 192.8)">1</text>
</g>
<g font-size="1.4" fill="#000080">
<text x="100.9" y="21.4">R4</text>
<text x="100.9" y="22.9">20k</text>
<text x="213.1" y="71.2">F1</text>
<text x="213.1" y="72.7">2.5A</text>
<text x="214" y="85.9">F2</text>
<text x="214" y="87.5">2.5A</text>
<text x="87.6" y="110.1">IC1</text>
<text x="87.6" y="111.8">XL4016</text>
<text x="174.5" y="112.9">U10</text>
<text x="77.8" y="118.7">1uf</text>
<text x="122.3" y="114.4">L3</text>
<text x="122.3" y="118.8">47UH/12A</text>
<text x="146.5" y="118.6">C7</text>
<text x="158.7" y="118.6">C8</text>
<text x="166.9" y="119">12V 5ATLC-LSMD500</text>
<text x="77.6" y="120.5">C6</text>
<text x="146.5" y="120.3">0.1uf</text>
<text x="153.3" y="123.9">C10</text>
<text x="153.3" y="125.5">10nf</text>
<text x="158.7" y="120.3">1nf</text>
<text x="164.6" y="120.3">R5</text>
<text x="164.6" y="122.1">13K</text>
<text x="82" y="133.5">XL4016</text>
<text x="115.1" y="137.6">B540C-13-F</text>
<text x="116.8" y="132.5">D3</text>
<text x="123.8" y="132.3">D4</text>
<text x="123.8" y="137.3">B540C-13-F</text>
<text x="159.4" y="132.3">R6</text>
<text x="159.4" y="133.8">1.5K</text>
<text x="87.2" y="164.4">IC2</text>
<text x="87.2" y="166.1">XL4016</text>
<text x="173.3" y="167.1">U11</text>
<text x="214.1" y="166.1">SW1</text>
<text x="214.1" y="167.6">MSS22D18G</text>
<text x="222.3" y="167.6">2</text>
<text x="232.3" y="165">R13</text>
<text x="232.3" y="166.6">30K</text>
<text x="245" y="164.5">R12</text>
<text x="245" y="167.5">1K</text>
<text x="85.3" y="173.1">1uf</text>
<text x="121.9" y="168.7">L4</text>
<text x="121.9" y="173.1">47UH/8A</text>
<text x="165.6" y="173.2">12V 5ATLC-LSMD500</text>
<text x="48.8" y="174.6">D5</text>
<text x="48.8" y="179.8">B540C-13-F</text>
<text x="79.4" y="174.8">C11</text>
<text x="164.2" y="174.6">R8</text>
<text x="164.2" y="176.4">10K</text>
<text x="114.8" y="191.9">B540C-13-F</text>
<text x="116.5" y="186.8">D7</text>
<text x="123.4" y="186.5">D8</text>
<text x="123.4" y="191.6">B540C-13-F</text>
<text x="159.1" y="186.5">R10</text>
<text x="159.1" y="188.1">2.4K</text>
<text x="167.7" y="186.8">R11</text>
<text x="167.7" y="188.4">1K</text>
</g>
<g font-size="1.4" fill="#00f">
<text x="92.7" y="120.5">XL4016</text>
<text x="92.4" y="174.8">XL4016</text>
</g>
<g font-size="1.3" fill="#000080">
<text x="90.6" y="14.5">R3</text>
<text x="90.6" y="15.7">1K</text>
<text x="237.5" y="16.7">KT-0603R</text>
<text x="117.8" y="21.4">L2</text>
<text x="117.8" y="23">68uH</text>
<text x="228.3" y="22.7">5.1k</text>
<text x="231.9" y="20.1">R15</text>
<text x="237.5" y="21.3">KT-0603R</text>
<text x="242.7" y="20.1">LED1</text>
<text x="112.4" y="29.9">D2</text>
<text x="130.9" y="29.8">C4</text>
<text x="137.5" y="29.8">C20</text>
<text x="228.9" y="27.1">5.1K</text>
<text x="231.9" y="24.4">R16</text>
<text x="236.6" y="27.1">KT-0603R</text>
<text x="242.7" y="24.4">LED2</text>
<text x="112.4" y="31.5">B540C-13-F</text>
<text x="130.9" y="31.4">0.1uf</text>
<text x="137.5" y="31.4">10nF</text>
<text x="145.9" y="30">C5</text>
<text x="145.9" y="31.6">270uF</text>
<text x="227.4" y="33.1">5.1k</text>
<text x="231.1" y="30.5">R17</text>
<text x="236.6" y="34">KT-0603R</text>
<text x="241.8" y="30.5">LED3</text>
<text x="227.4" y="40.1">5.1k</text>
<text x="231.1" y="37.4">R18</text>
<text x="236.6" y="39.1">KT-0603R</text>
<text x="241.8" y="37.4">LED4</text>
<text x="227.4" y="45.2">5.1K</text>
<text x="231.1" y="42.7">R19</text>
<text x="241.8" y="42.7">LED5</text>
<text x="92.5" y="63.3">R1</text>
<text x="92.5" y="64.8">390</text>
<text x="97.4" y="62.7">C1_CFF</text>
<text x="97.4" y="64.3">3.3nF</text>
<text x="96.5" y="70.3">R2</text>
<text x="96.5" y="71.9">1.2K</text>
<text x="119.2" y="70.3">L1</text>
<text x="119.2" y="71.9">68uH</text>
<text x="200.7" y="71.7">DB128V-7.5-2P</text>
<text x="202.8" y="69.9">U9</text>
<text x="237.5" y="70.8">U8</text>
<text x="235.4" y="72.5">DB128V-7.5-2P</text>
<text x="113.8" y="78.9">D1</text>
<text x="113.8" y="80.5">B540C-13-F</text>
<text x="132.2" y="78.8">C1</text>
<text x="132.2" y="80.3">10nF</text>
<text x="139.2" y="78.8">C2</text>
<text x="139.2" y="80.3">0.1uf</text>
<text x="147.3" y="78.9">C3</text>
<text x="147.3" y="80.5">270uF</text>
<text x="237.5" y="83.8">U3</text>
<text x="254.8" y="83.8">U4</text>
<text x="201.5" y="86.4">DB128V-7.5-2P</text>
<text x="203.6" y="84.7">U7</text>
<text x="235.4" y="85.6">DB128V-7.5-2P</text>
<text x="252.7" y="85.6">DB128V-7.5-2P</text>
<text x="204.4" y="102.9">U5</text>
<text x="204.4" y="104.1">DB128V-7.5-2P</text>
<text x="225.2" y="102.9">U6</text>
<text x="225.2" y="104.1">DB128V-7.5-2P</text>
<text x="135.9" y="123.9">1000uF/50V</text>
<text x="140.1" y="120.4">C9</text>
<text x="146.1" y="173.1">C12</text>
<text x="158.3" y="173.1">C13</text>
<text x="56.4" y="178.1">C18</text>
<text x="63.4" y="178.1">C19</text>
<text x="70.6" y="179.1">C16</text>
<text x="77.6" y="179.1">C17</text>
<text x="135.5" y="179">1000uF/50V</text>
<text x="139.8" y="175.5">C15</text>
<text x="146.1" y="174.7">0.1uF</text>
<text x="153.1" y="176.5">C14</text>
<text x="153.1" y="178.1">10nF</text>
<text x="158.3" y="174.7">1nF</text>
<text x="52.3" y="181.6">1000uF/50V 1000uF/50V</text>
<text x="70.6" y="180.8">0.1uF</text>
<text x="77.6" y="180.8">1uF</text>
</g>
<text font-size="1.3" fill="#00f" x="218.7" y="24.3">VOUT_5V</text>
<g font-size=".9" fill="#000080">
<text x="73.4" y="15.2">U2</text>
<text x="73.4" y="16.7">LM2596R-ADJ</text>
<text x="74.8" y="64.1">U1</text>
<text x="74.8" y="65.7">LM2596R-ADJ</text>
</g>
</svg>
